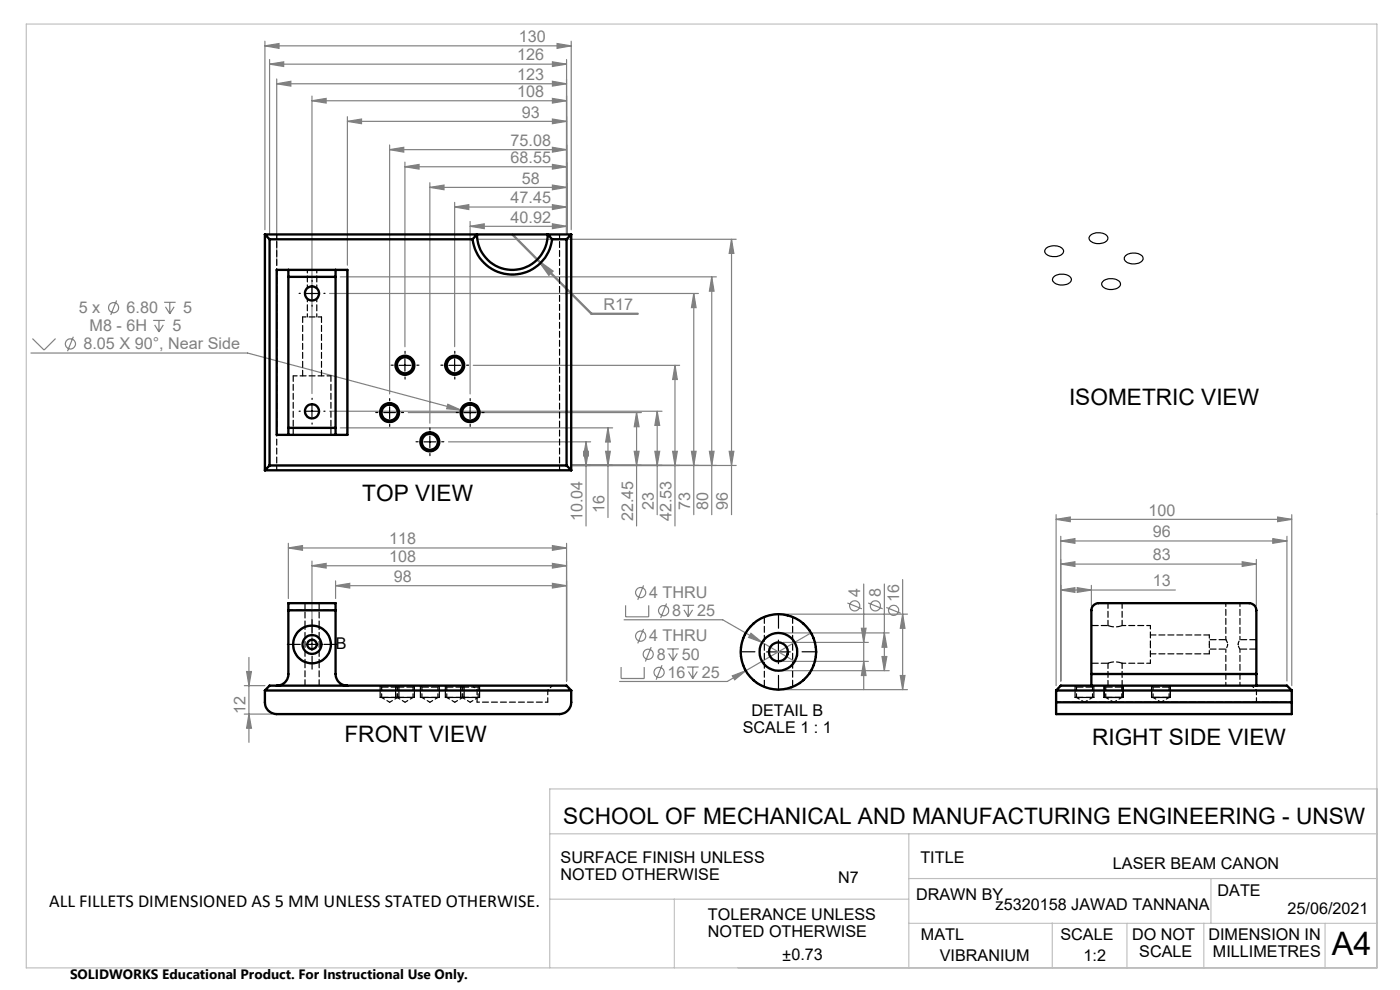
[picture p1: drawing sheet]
<svg xmlns="http://www.w3.org/2000/svg" width="297mm" height="210mm" viewBox="0 0 297 210" stroke-linecap="round" stroke-linejoin="round" font-family="sans-serif">
<g fill="none" stroke="#808080" stroke-width=".25">
<path d="M56.2 9.7l3-.5v1.1zM56.2 8.7v40M56.2 9.7h65M57.2 13.6l3-.5v1zM57.2 12.6v37.1M57.2 13.6h63M58.7 17.8l3-.6v1.1zM58.7 16.7v39.6M58.7 17.8h61.5M117.2 17.2l3 .6-3 .5zM117.2 13.1l3 .5-3 .5zM118.2 9.2l3 .5-3 .6z"/>
<path d="M120.2 12.6v37.1M121.2 8.7v40M66.2 21.4l3-.5v1zM66.2 20.4v63.1M66.2 21.4h54M73.7 25.7l3-.4v.9zM73.7 24.8v31.5M73.7 25.7h46.5M82.7 31.7l3-.5v1.1zM82.7 30.8v52.8M82.7 31.7h37.5M85.9 35.4l3-.5v1z"/>
<path d="M85.9 34.4v39.1M85.9 35.4h34.3M91.2 39.7l3-.4v.9zM91.2 38.8v51M91.2 39.7h29M117.2 34.9l3 .5-3 .5zM117.2 31.2l3 .5-3 .6zM117.2 39.3l3 .4-3 .5zM117.2 25.3l3 .4-3 .5zM117.2 20.9l3 .5-3 .5zM72.2 58.7h79.8M96.4 43.9l3-.5v1z"/>
<path d="M96.4 42.9v30.6M96.4 43.9h23.8M99.7 48l3-.5v1zM99.7 47v36.6M99.7 48h20.5M101.2 50.8h55M117.2 47.5l3 .5-3 .5zM117.2 43.4l3 .5-3 .5zM151 58.7l.5 3.1h-1zM151 58.7v50.5M155.2 50.8l.5 3h-1zM155.2 50.8v58.4"/>
<path d="M6.6 74.9h45.9l45.3 12.1M6.9 71.8l2.4 2.5 2.5-2.5M15.6 71.4l-1.3 3.1M24.7 63.7l-1.2 3.1M32.5 68h2.5M32.8 68.9l.9 1.5M33.7 68v2.4M34.6 68.9l-.9 1.5M34.8 64.1h2.5M35.1 65.1l.9 1.5M36 64.1v2.5M36.9 65.1l-.9 1.5"/>
<path d="M69.9 62.3h78.3M100.4 77.5h43.8M143.2 77.5l.5 3h-1zM143.2 77.5v34.1M147.2 62.3l.5 3h-1zM147.2 62.3v46.9M69.9 87.2h70.5M72.2 90.8h57.8M86.6 87.5h49.5M95 85.8l2.8 1.2-3-.3zM95.1 93.7h30.2M121.2 98.7h35"/>
<path d="M123.8 95.7h1l-.5 3zM124.3 93.7l.5 3h-1zM124.3 93.7v17.9M128.5 95.7h1l-.5 3zM129 90.8l.5 3h-1zM129 90.8v19M134.5 95.7h1.1l-.6 3zM135 87.5l.6 3h-1.1zM135 87.5v24.1M138.9 95.7h1l-.5 3zM139.4 87.2v22M139.4 87.2l.5 3h-1z"/>
<path d="M142.7 95.7h1l-.5 3zM146.7 95.7h1l-.5 3zM150.5 95.7h1l-.5 3zM154.7 95.7h1l-.5 3zM61.2 116.2l3-.5v1zM61.2 115.2v11.8M61.2 116.2h59M66.2 119v16.7M117.2 115.7l3 .5-3 .5zM117.2 119.5l3 .5-3 .5zM120.2 115.2v29.3M224 110.2l3-.5v1z"/>
<path d="M224 109.2v36.2M224 110.2h50M225 114.8l3-.5v.9zM225 113.8v30.7M225 114.8h48M225 119.7l3-.5v.9zM225 119.7h41.5M263.5 119.2l3 .5-3 .4zM266.5 118.7v9.8M270 114.3l3 .5-3 .4zM271 109.7l3 .5-3 .5zM273 113.8v30.7"/>
<path d="M274 109.2v36.2M52.8 139.4v18.1M66.2 120l3-.5v1zM66.2 120h54M71.2 124.2l3-.5v1zM71.2 123.2v3.8M71.2 124.2h49M117.2 123.7l3 .5-3 .5zM132.4 131.5h20.9l8.4 4.8M132.7 128.4v2.4h4.9v-2.4M136.5 124.2l-1.2 3M136.5 133.4l-1.2 3.1"/>
<path d="M138.1 137.3l-1.2 3M141.4 128l-1.2 3.1M141.5 137.6h2.5M141.9 138.6l.9 1.5M142.8 137.6v2.5M143.7 138.6l-.9 1.5M144.8 128.4h2.4M145.1 129.4l.9 1.4M146 128.4v2.4M146.9 129.4l-.9 1.4M159.3 134.3l2.4 2-2.9-1.1zM161.7 136.3l6.9 4"/>
<path d="M166.1 134.3h22.5M166.1 136.3h18.1M166.1 130.3h26.4M172 134.3l-17.7 10.3h-22.9M179.8 127.9l3 1.2M182.7 133.3h1l-.5 3zM183.2 123.9v22.4M184.2 127.9l3.1 1.2M187.1 139.3h1l-.5 3zM187.6 123.9v18.4M187.6 134.3l.5 3h-1zM188 128.9l3.1 1.2"/>
<path d="M191.5 130.3l.5 3h-1zM191.5 122.9v23.4M225 125.2l3-.5v1zM225 125.2h24.3M228.5 124.7l3 .5-3 .5zM231.5 124.2v4.3M51.8 145.4h4.4M51.8 151.5h5.9M52.3 142.4h1l-.5 3zM52.8 151.5l.5 3h-1zM131.8 141.5v2.4h4.9v-2.4M140.4 141.1l-1.2 3.1"/>
<path d="M145.8 141.5h2.4M146.1 142.4l.9 1.5M147 141.5v2.4M147.9 142.4l-.9 1.5M155.4 143.4l2.8-1.1-2.3 1.9zM166.1 142.3h22.5M166.1 140.3h18.1M166.1 146.3h26.4M183.2 140.3l.5 3h-1zM191 143.3h1l-.5 3z"/>
<circle cx="14.9" cy="72.9" r="1.08"/>
<circle cx="24.1" cy="65.3" r="1.08"/>
<circle cx="135.9" cy="134.9" r="1.07"/>
<circle cx="135.9" cy="125.7" r="1.07"/>
<circle cx="137.5" cy="138.8" r="1.08"/>
<circle cx="140.8" cy="129.5" r="1.07"/>
<circle cx="181.3" cy="128.5" r="1.07"/>
<circle cx="185.7" cy="128.5" r="1.07"/>
<circle cx="189.6" cy="129.5" r="1.07"/>
<circle cx="139.8" cy="142.6" r="1.07"/>
</g>
<g fill="none" stroke="#000" stroke-width=".25">
<path d="M222 52.6a2.84 2.84 0 0 1 3.6 .4 1.3 1.3 0 0 1-1.5 1.4 2 2 0 0 1-2.5-1.1zM223.6 58.7a2.61 2.61 0 0 1 3.7 .4 1.43 1.43 0 0 1-1.8 1.4 1.88 1.88 0 0 1-2.2-1.2zM231.4 49.8a2.64 2.64 0 0 1 3.6 .5 1.49 1.49 0 0 1-1.7 1.4 1.82 1.82 0 0 1-2.3-1.3zM233.9 59.8a2.72 2.72 0 0 1 3.7 .1 1.27 1.27 0 0 1-1.5 1.5 1.85 1.85 0 0 1-2.4-1.3zM238.8 54.2a2.79 2.79 0 0 1 3.6 .3 1.27 1.27 0 0 1-1.5 1.4 1.88 1.88 0 0 1-2.4-1.1zM64.9 62.3h2.6M66.2 61v2.5M84 78a1.99 1.99 0 0 1 1.7-2.5 1.99 1.99 0 0 1 2.2 2.1 1.99 1.99 0 0 1-2.5 1.8M84.7 77.5h2.5M85.9 76.2v2.5M94.5 78a1.98 1.98 0 0 1 1.8-2.5 1.98 1.98 0 0 1 2.1 2.2 1.98 1.98 0 0 1-2.4 1.7M95.2 77.5h2.5"/>
<path d="M96.4 76.2v2.5M64.9 87.2h2.6M66.2 86v2.5M80.7 88a2 2 0 0 1 1.8-2.5 2 2 0 0 1 2.1 2.2 2 2 0 0 1-2.5 1.8M81.4 87.5h2.5M82.7 86.3v2.5M89.3 94.3a2 2 0 0 1 1.7-2.6 2 2 0 0 1 2.2 2.2 2 2 0 0 1-2.5 1.8M89.9 93.7h2.5M91.2 92.5v2.5M97.8 88a2 2 0 0 1 1.7-2.5 2 2 0 0 1 2.2 2.2 2 2 0 0 1-2.5 1.8M98.5 87.5h2.5M99.7 86.3v2.5"/>
<path d="M64.9 136.7h2.6M66.2 135.5v2.5M162.6 138.3h5M165.1 135.8v5M80.6 145.5v2.4h7.3v-2.4M83.9 145.5v2.4M84.6 145.5v2.4M89.2 145.5v2.4h4v-2.4M94.5 145.5v2.4h7.2v-2.4M97.7 145.5v2.4M98.5 145.5v2.4M228.1 145.5v2.4h4v-2.4"/>
<path d="M234.2 145.5v2.4h4.1v-2.4M244.3 145.5v2.4h4v-2.4"/>
<circle cx="66.2" cy="136.7" r="4"/>
</g>
<path d="M108.7 49.7l6 6.1M114.7 55.8l2.5 1.7-.7 .7zM114.7 55.8l10.8 10.8h9.8" fill="none" stroke="#808080" stroke-width=".5"/>
<g fill="none" stroke="#000" stroke-width=".25" stroke-dasharray="15.2 1.3 1.3 1.3">
<path d="M66.2 59.7v-.2M63.7 62.2h-.2M66.2 64.7v.3M68.7 62.2h.3M83.4 77.5h-.4M85.9 75v-.5M85.9 80v.4M88.4 77.5h.5M94 77.5h-.5M96.5 75v-.5M96.5 80v.4M99 77.5h.4"/>
<path d="M63.7 87.2h-.2M66.2 84.7v-.2M66.2 89.7v.3M68.7 87.2h.3M80.2 87.5h-.5M82.7 85v-.4M82.7 90v.5M85.2 87.5h.4M88.7 93.7h-.4M91.2 91.2v-.4M91.2 96.2v.5M93.7 93.7h.5"/>
<path d="M97.2 87.5h-.4M99.7 85v-.4M99.7 90v.5M102.2 87.5h.5M63.7 136.7h-2.7M66.2 134.2v-2.8M66.2 139.2v2.7M68.7 136.7h2.8M160.2 138.3h-3M165.2 133.3v-3M170.2 138.3h3M165.2 143.3v3"/>
</g>
<g fill="none" stroke="#c0c0c0" stroke-width=".25">
<path d="M5.6 5.1h286.5v200.2h-286.5zM116.6 176.9h175.5M192.8 176.9v28.4M292.1 167.3h-175.5v38M116.6 190.7h76.2M143.1 190.7v14.6M192.8 186.4h99.3M192.8 195.9h99.3M223.2 195.8v9.5M239.1 195.9v9.4M255.4 195.9v9.4M256.9 186.4v9.5"/>
<path d="M281.1 195.9v9.4"/>
</g>
<g fill="#808080">
<path d="M114.7 55.8l2.5 1.7-.7 .7z"/>
<path d="M61.2 116.2l3-.5v1zM117.2 115.7l3 .5-3 .5zM71.2 124.2l3-.5v1zM117.2 123.7l3 .5-3 .5zM66.2 120l3-.5v1zM117.2 119.5l3 .5-3 .5zM99.7 48l3-.5v1zM117.2 47.5l3 .5-3 .5zM96.4 43.9l3-.5v1zM117.2 43.4l3 .5-3 .5zM85.9 35.4l3-.5v1zM117.2 34.9l3 .5-3 .5zM82.7 31.7l3-.5v1.1zM117.2 31.2l3 .5-3 .6zM91.2 39.7l3-.4v.9zM117.2 39.3l3 .4-3 .5zM58.7 17.8l3-.6v1.1zM117.2 17.2l3 .6-3 .5zM73.7 25.7l3-.4v.9zM117.2 25.3l3 .4-3 .5zM66.2 21.4l3-.5v1zM117.2 20.9l3 .5-3 .5zM57.2 13.6l3-.5v1zM117.2 13.1l3 .5-3 .5zM56.2 9.7l3-.5v1.1zM118.2 9.2l3 .5-3 .6zM95 85.8l-.2 .9 3 .3zM225 114.8l3-.5v.9zM270 114.3l3 .5-3 .4zM159.3 134.3l-.5 .9 2.9 1.1zM155.4 143.4l.5 .8 2.3-1.9z"/>
<path d="M224 110.2l3-.5v1zM271 109.7l3 .5-3 .5z"/>
<path d="M52.3 142.4h1l-.5 3zM52.8 151.5l.5 3h-1zM143.2 77.5l.5 3h-1zM142.7 95.7h1l-.5 3zM135 87.5l.6 3h-1.1zM134.5 95.7h1.1l-.6 3zM124.3 93.7l.5 3h-1zM123.8 95.7h1l-.5 3zM151 58.7l.5 3.1h-1zM150.5 95.7h1l-.5 3zM147.2 62.3l.5 3h-1zM146.7 95.7h1l-.5 3zM139.4 87.2l.5 3h-1zM138.9 95.7h1l-.5 3zM129 90.8l.5 3h-1zM128.5 95.7h1l-.5 3zM155.2 50.8l.5 3h-1zM154.7 95.7h1l-.5 3zM187.6 134.3l.5 3h-1zM187.1 139.3h1l-.5 3zM182.7 133.3h1l-.5 3zM183.2 140.3l.5 3h-1zM191.5 130.3l.5 3h-1zM191 143.3h1l-.5 3z"/>
<path d="M225 125.2l3-.5v1zM228.5 124.7l3 .5-3 .5zM225 119.7l3-.5v.9zM263.5 119.2l3 .5-3 .4z"/>
</g>
<g fill="none" stroke="#000" stroke-width=".5">
<path d="M56.2 49.7v50.1M56.2 49.7l1 1.1M56.2 49.7h65M57.2 50.8v47.9M57.2 50.8h43.1M61.2 57.2v1.5M61.2 57.2h-2.5v35h2.5M61.2 58.7v32.1M61.2 58.7h10M61.2 57.2h10M71.2 57.2v1.5M71.2 57.2h2.5v35h-2.5"/>
<path d="M71.2 58.7v32.1M100.3 50.8a8.5 8.5 0 0 0 8.4 7.4 8.5 8.5 0 0 0 8.4-7.4M100.3 50.8l.9-1.1a7.5 7.5 0 0 0 7.5 7.6 7.5 7.5 0 0 0 7.5-7.6l.9 1.1M117.1 50.8h3.1M120.2 50.8v47.9M121.2 49.7v50.1M121.2 49.7l-1 1.1M56.2 99.8h65M57.2 98.7l-1 1.1M57.2 98.7h63M61.2 90.8v1.4M61.2 90.8h10"/>
<path d="M61.2 92.2h10M71.2 90.8v1.4M120.2 98.7l1 1.1M61.2 129.5v-1.6h10v1.6M61.2 129.5v13.5a2.41 2.41 0 0 1-2.5 2.4M61.2 129.5h10M71.2 129.5v13.5a2.47 2.47 0 0 0 2.5 2.4M56.2 146.5v2.5a2.47 2.47 0 0 0 2.5 2.5h60a2.53 2.53 0 0 0 2.5-2.5v-2.5M56.2 146.5h65M56.2 146.5l1-1.1h63l1 1.1M224 149v2.5h50v-2.5M224 146.5h50"/>
<path d="M224 146.5l1-1.1h48l1 1.1M224 149h50M224 146.5v2.5M231.5 143v2.4M231.5 143v-13.5a1.57 1.57 0 0 1 1.5-1.6h32a1.51 1.51 0 0 1 1.5 1.6v13.5M231.5 143h35M266.5 143v2.4M274 146.5v2.5"/>
<circle cx="66.2" cy="62.2" r="1.5"/>
<circle cx="85.9" cy="77.5" r="1.7"/>
<circle cx="85.9" cy="77.5" r="2.01"/>
<circle cx="96.5" cy="77.5" r="2.01"/>
<circle cx="96.5" cy="77.5" r="1.7"/>
<circle cx="66.2" cy="87.2" r="1.5"/>
<circle cx="82.6" cy="87.5" r="2.02"/>
<circle cx="82.7" cy="87.5" r="1.7"/>
<circle cx="91.2" cy="93.7" r="2.01"/>
<circle cx="91.2" cy="93.7" r="1.7"/>
<circle cx="99.7" cy="87.5" r="2.02"/>
<circle cx="99.7" cy="87.5" r="1.7"/>
<circle cx="66.2" cy="136.7" r="4"/>
<circle cx="66.2" cy="136.7" r="2"/>
<circle cx="66.2" cy="136.7" r="1"/>
<circle cx="165.1" cy="138.3" r="8"/>
<circle cx="165.1" cy="138.3" r="2"/>
<circle cx="165.1" cy="138.3" r="4"/>
</g>
<g fill="none" stroke="#000" stroke-width=".25" stroke-dasharray="1.3 .6" stroke-dashoffset="-.1">
<path d="M162.2 130.8v14.9M81 145.8h3.4M81 147.9h3.4M89.5 145.8h3.4M89.5 147.9h3.4M98 145.8h3.4M98 147.9h3.4M168.2 145.7v-14.9M228.4 145.8h3.4M228.4 147.9h3.4M234.6 145.8h3.4M234.6 147.9h3.4"/>
<path d="M244.6 145.8h3.4M244.6 147.9h3.4"/>
</g>
<g fill="none" stroke="#000" stroke-width=".25" stroke-dasharray="1.3 .6">
<path d="M64.7 127.9v5.1M67.7 133v-5.1M162.2 130.8h.1M260.4 136.7h.1M262.7 136.7h.1M64.7 140.4v5M67.7 145.4v-5M80.7 145.4l.3 .4M83.9 145.4l.3 .4M84.4 145.8h3.2M84.4 147.9h3.2M84.4 145.8l.3-.4"/>
<path d="M87.6 145.8l.3-.4M89.2 145.4l.3 .4M92.9 145.8l.3-.4M94.5 145.4l.3 .4M94.8 145.8h3.2M94.8 147.9h3.2M97.7 145.4l.3 .4M98.2 145.8l.3-.4M101.4 145.8l.4-.4M228.1 145.4l.3 .4M231.8 145.8l.3-.4M234.3 145.4l.3 .4"/>
<path d="M238 145.8l.3-.4M238 140.7a4 4 0 0 0-3 0h.1M244.3 145.4l.3 .4M248 145.8l.3-.4"/>
</g>
<path d="M118.7 49.7v50M70.2 79.7h-8M58.7 99.7v-50M61.2 129.4h10" fill="none" stroke="#000" stroke-width=".25" stroke-dasharray="1.3 .6" stroke-dashoffset=".4"/>
<path d="M101.2 148.9v-2.5M116.2 148.9v-2.5M266.5 142.9h-35M266.5 146.4v2.5M266.5 148.9h-42.5" fill="none" stroke="#000" stroke-width=".25" stroke-dasharray="1.3 .6" stroke-dashoffset=".3"/>
<path d="M101.2 148.9h15" fill="none" stroke="#000" stroke-width=".25" stroke-dasharray="1.3 .6" stroke-dashoffset=".8"/>
<path d="M64.7 133v7.4M67.7 140.4v-7.4M100.3 145.4l.9 1M117.1 145.4l-.9 1M265.5 145.4l1 1M266.5 148.9h7.5" fill="none" stroke="#000" stroke-width=".25" stroke-dasharray="1.3 .6" stroke-dashoffset=".7"/>
<g fill="none" stroke="#000" stroke-width=".25" stroke-dasharray="1.3 .6" stroke-dashoffset=".5">
<path d="M68.2 67.2h-4M244 136.7v-4M244 132.7h-6M260.1 135.7l.3 1M260.4 136.7l-.3 1M262.7 136.7l.3-1M263 137.7l-.3-1M81 145.8v2.1M84.2 145.8v2.1M84.4 147.9v-2.1M87.6 147.9v-2.1M89.5 145.8v2.1"/>
<path d="M92.9 147.9v-2.1M94.8 145.8v2.1M98 145.8v2.1M98.2 147.9v-2.1M101.4 147.9v-2.1M228.4 145.8v2.1M231.8 147.9v-2.1M234.6 145.8v2.1M238 147.9v-2.1M238 140.7h6M244 140.7v-4M244.6 145.8v2.1"/>
<path d="M248 147.9v-2.1"/>
</g>
<g fill="none" stroke="#000" stroke-width=".25" stroke-dasharray="1.3 .6" stroke-dashoffset=".6">
<path d="M65.2 57.2v3.9M65.2 63.3v3.9M67.2 61.1v-3.9M67.2 67.2v-3.9M256.5 136.7v-2M256.5 138.7v-2M260 137.7v7.7M260 127.9v7.8M263 135.7v-7.8M81 147.9l1.7 1.1M82.7 149l1.7-1.1M84.2 147.9l1.7 1.1"/>
<path d="M85.9 149l1.7-1.1M89.5 147.9l1.7 1.1M91.2 149l1.7-1.1M94.8 147.9l1.7 1.1M96.5 149l1.7-1.1M98 147.9l1.7 1.1M99.7 149l1.7-1.1M228.4 147.9l1.7 1.1M230.1 149l1.7-1.1M234.6 147.9l1.7 1.1M236.3 149l1.7-1.1M244.6 147.9l1.7 1.1"/>
<path d="M246.3 149l1.7-1.1M263 145.4v-7.7"/>
</g>
<path d="M62.2 79.7v12.5M64.2 67.2v12.5M68.2 79.7v-12.5M70.2 92.2v-12.5M235.1 132.7a4 4 0 0 0 2.8 0h.1M244 138.7h12.5M256.5 134.7h-12.5" fill="none" stroke="#000" stroke-width=".25" stroke-dasharray="1.3 .6" stroke-dashoffset=".1"/>
<path d="M235.1 132.7h-3.6M256.5 137.7h3.6M260.1 135.7h-3.6M263 137.7h3.5M266.5 135.7h-3.5M231.5 140.7h3.6" fill="none" stroke="#000" stroke-width=".25" stroke-dasharray="1.3 .6" stroke-dashoffset="-.2"/>
<path d="M235 127.9v4.8M238 132.7v-4.8M235 140.7v4.7M238 145.4v-4.7" fill="none" stroke="#000" stroke-width=".25" stroke-dasharray="1.3 .6" stroke-dashoffset=".2"/>
<circle cx="165.1" cy="138.3" r="8" fill="none" stroke="#000" stroke-width=".25"/>
<text font-size="6.9" x="282.6" y="202.6">A4</text>
<g font-size="4.8">
<text x="226.8" y="85.9">ISOMETRIC VIEW</text>
<text x="76.9" y="106.2">TOP VIEW</text>
<text x="73.1" y="157.5">FRONT VIEW</text>
<text x="231.7" y="158">RIGHT SIDE VIEW</text>
<text x="119.5" y="174.7">SCHOOL OF MECHANICAL AND MANUFACTURING ENGINEERING - UNSW</text>
</g>
<g font-size="3.9">
<text x="10.4" y="192.5">ALL FILLETS DIMENSIONED AS 5 MM UNLESS STATED OTHERWISE.</text>
<text x="166" y="203.8">±</text>
</g>
<g font-size="3.4" fill="#808080">
<text x="110" y="9">130</text>
<text x="109.7" y="17">123</text>
<text x="109.7" y="12.8">126</text>
<text x="109.7" y="20.6">108</text>
<text x="110.7" y="25">93</text>
<text x="108.3" y="34.6">68.55</text>
<text x="108.3" y="31">75.08</text>
<text x="110.7" y="39">58</text>
<text x="108.3" y="47.2">40.92</text>
<text x="108.3" y="43.1">47.45</text>
<text x="128.1" y="65.8">R17</text>
<text x="16.7" y="66.4">5 x</text>
<text x="19" y="70.2">M8 - 6H</text>
<text x="26.8" y="66.4">6.80</text>
<text x="36.6" y="70.2">5</text>
<text x="38.9" y="66.4">5</text>
<text x="17.7" y="74.1">8.05 X 90°, Near Side</text>
<text x="123.6" y="110.6" transform="rotate(-90 123.6 110.6)">10.04</text>
<text x="128.2" y="108.8" transform="rotate(-90 128.2 108.8)">16</text>
<text x="134.3" y="110.6" transform="rotate(-90 134.3 110.6)">22.45</text>
<text x="138.7" y="108.2" transform="rotate(-90 138.7 108.2)">23</text>
<text x="142.4" y="110.6" transform="rotate(-90 142.4 110.6)">42.53</text>
<text x="146.4" y="108.2" transform="rotate(-90 146.4 108.2)">73</text>
<text x="150.2" y="108.2" transform="rotate(-90 150.2 108.2)">80</text>
<text x="154.4" y="108.2" transform="rotate(-90 154.4 108.2)">96</text>
<text x="243.6" y="109.4">100</text>
<text x="244.6" y="114">96</text>
<text x="82.6" y="115.4">118</text>
<text x="82.6" y="119.2">108</text>
<text x="244.6" y="118.9">83</text>
<text x="83.5" y="123.4">98</text>
<text x="244.6" y="124.4">13</text>
<text x="137.7" y="126.8">4 THRU</text>
<text x="142.6" y="130.7">8</text>
<text x="147.9" y="130.7">25</text>
<text x="182.5" y="126.7" transform="rotate(-90 182.5 126.7)">4</text>
<text x="186.9" y="126.7" transform="rotate(-90 186.9 126.7)">8</text>
<text x="190.7" y="127.7" transform="rotate(-90 190.7 127.7)">16</text>
<text x="137.7" y="136.1">4 THRU</text>
<text x="139.3" y="139.9">8</text>
<text x="141.6" y="143.8">16</text>
<text x="144.7" y="139.9">50</text>
<text x="148.9" y="143.8">25</text>
<text x="52.1" y="151.4" transform="rotate(-90 52.1 151.4)">12</text>
</g>
<g font-size="3.4">
<text x="71.3" y="137.6">B</text>
<text x="157.6" y="155.4">SCALE 1 : 1</text>
<text x="159.4" y="151.9">DETAIL B</text>
<text x="118.9" y="183.1">SURFACE FINISH UNLESS</text>
<text x="195.3" y="183.1">TITLE</text>
<text x="236.1" y="184.3">LASER BEAM CANON</text>
<text x="118.9" y="186.6">NOTED OTHERWISE</text>
<text x="177.8" y="187.3">N7</text>
<text x="194.3" y="191">DRAWN BY</text>
<text x="258.3" y="190">DATE</text>
<text x="150.2" y="195.3">TOLERANCE UNLESS</text>
<text x="211.2" y="193">z5320158 JAWAD TANNANA</text>
<text x="273.1" y="193.9">25/06/2021</text>
<text x="150.2" y="198.8">NOTED OTHERWISE</text>
<text x="167.9" y="203.7">0.73</text>
<text x="195.4" y="199.3">MATL</text>
<text x="199.4" y="203.8">VIBRANIUM</text>
<text x="225" y="199.3">SCALE</text>
<text x="229.9" y="203.8">1:2</text>
<text x="240.2" y="199.5">DO NOT</text>
<text x="241.7" y="203">SCALE</text>
<text x="256.4" y="199.5">DIMENSION IN</text>
<text x="257.3" y="203">MILLIMETRES</text>
</g>
<text font-size="2.9" x="14.9" y="207.6">SOLIDWORKS Educational Product. For Instructional Use Only.</text>
</svg>
